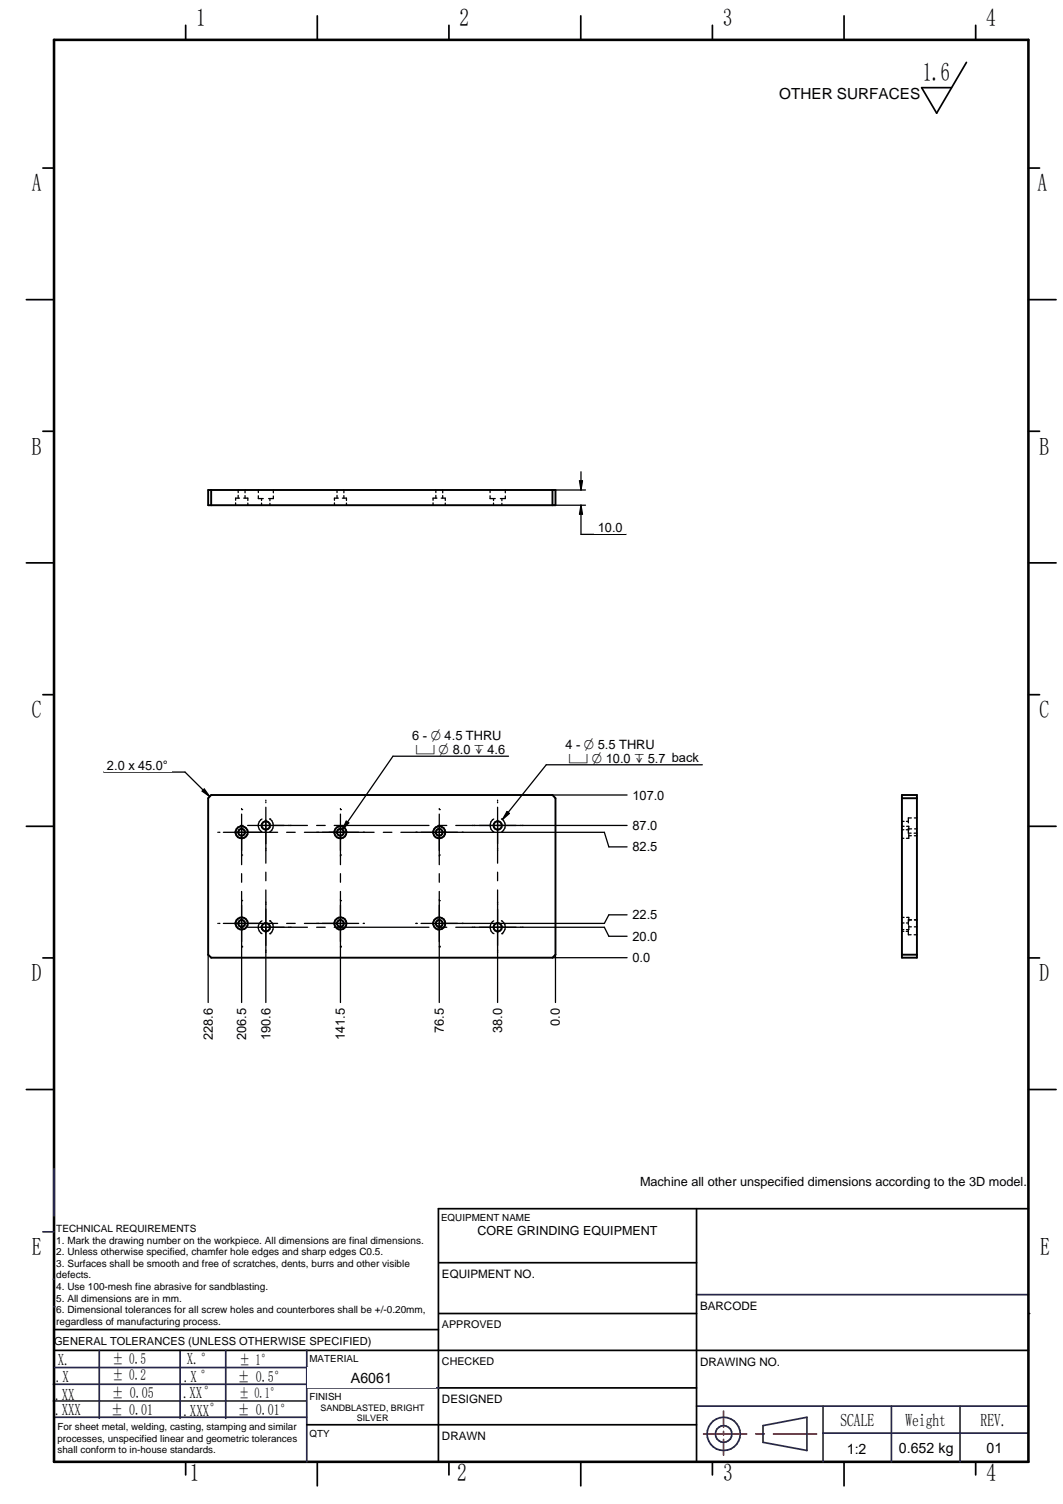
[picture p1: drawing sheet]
<svg xmlns="http://www.w3.org/2000/svg" width="210mm" height="297mm" viewBox="0 0 210 297" stroke-linecap="round" stroke-linejoin="round" font-family="sans-serif">
<g fill="none" stroke="#26264c" stroke-width=".34">
<path d="M8.5 243.3h2.2M10.5 252.6h.2M137.5 255.7h65.6M10.5 276.7h50M10.5 273.4h50M10.8 279.9h49.8M10.8 270.1h50M35.6 266.7v13.4M60.6 266.7v22M60.7 274.1h26M137.5 277.7h65.6M162.5 277.7v11"/>
<path d="M176 277.7v11M189.6 277.7v11M150.7 281.6l8.6-1.7v6.6l-8.6-1.6zM162.5 283h40.5"/>
</g>
<g fill="none" stroke="#000" stroke-width=".34">
<path d="M36.7 5v2.9M88.6 5v2.9M140.7 5v2.9M192.7 5v2.9M8.5 33.2h2.2M203.1 33.2h2.2M5.2 59.2h5.5M203.1 59.2h5.4M8.5 85.2h2.2M203.1 85.2h2.2M5.2 111.2h5.5M203.1 111.2h5.4"/>
<path d="M8.5 137.2h2.2M203.1 137.2h2.2M5.2 163.2h5.5M203.1 163.2h5.4M8.5 189.2h2.2M203.1 189.2h2.2M5.2 215.2h5.5M203.1 215.2h5.4M86.6 238.7v50M10.7 266.7h192.4M10.7 262.6h75.9M86.7 274.1h50.8"/>
<path d="M36.7 288.7v2.6M62.7 288.7v4.8M88.6 288.7v2.6M114.7 288.7v4.8M140.7 288.7v2.6M166.7 288.7v4.8M192.7 288.7v2.6"/>
</g>
<path d="M10.7 7.9h192.4v280.8h-192.4z" fill="none" stroke="#000" stroke-width=".51"/>
<path d="M142.9 278.7v3.2M138.9 283.2h8.5M142.9 282.7v.7M142.9 284.3v3.1M149.2 283.2h1.7M152.7 283.2h8.5" fill="none" stroke="#f00" stroke-width=".34"/>
<circle cx="10.6" cy="258.1" r=".17" fill="#26264c"/>
<g fill="none" stroke="#26264c" stroke-width=".34">
<path d="M10.7 230.8v9.4M19.6 266.7v13.4M44.6 266.7v13.4M60.5 266.7h.1"/>
<circle cx="142.9" cy="283.2" r="3.3"/>
<circle cx="142.9" cy="283.2" r="1.63"/>
</g>
<path d="M190.8 12.3l-5.8 10.1-3-5.1h5.9M86.6 238.7h116.5M86.7 259.4h50.8M86.7 249.4h50.8M86.6 281.4h50.9" fill="none" stroke="#000" stroke-width=".34"/>
<circle cx="203.1" cy="259.4" r=".17" fill="#000"/>
<g fill="#fff">
<path d="M137.9 271.4h64.4v6.1h-64.4z"/>
<path d="M189.9 283.9h13v4h-13z"/>
<path d="M86.9 254.9h50.2v4h-50.2z"/>
<path d="M60.7 270h25.3v4h-25.3z"/>
<path d="M87 244.3h50v4h-50z"/>
<path d="M60.8 277.1h25.2v4h-25.2z"/>
<path d="M176.4 284.1h13v4h-13z"/>
<path d="M162.7 284.1h13v4h-13z"/>
<path d="M137.9 260.4h64.5v6h-64.5z"/>
</g>
<path d="M62.7 3.1v4.8M114.7 3.1v4.8M166.7 3.1v4.8M137.5 238.7v50M60.6 281.4h26" fill="none" stroke="#000" stroke-width=".34"/>
<path d="M101.6 283.2h25.3v4h-25.3z" fill="#fff"/>
<g fill="none" stroke="#000" stroke-width=".38">
<path d="M41.1 96.8h68.6v3h-68.6zM41.7 96.8v3M109.1 96.8v3M41.7 157h67.4l.6 .6v31l-.6 .5h-67.4l-.6-.5v-31zM178.1 157.6h3M178.1 157h3v32.1h-3zM178.1 188.6h3"/>
<circle cx="47.7" cy="164.4" r="1.2"/>
<circle cx="47.7" cy="164.4" r=".67"/>
<circle cx="52.5" cy="163" r=".81"/>
<circle cx="67.2" cy="164.4" r=".68"/>
<circle cx="67.2" cy="164.4" r="1.2"/>
<circle cx="86.7" cy="164.4" r=".68"/>
<circle cx="86.7" cy="164.4" r="1.2"/>
<circle cx="98.3" cy="163" r=".83"/>
<circle cx="47.7" cy="182.4" r=".67"/>
<circle cx="47.7" cy="182.4" r="1.21"/>
<circle cx="52.5" cy="183.1" r=".81"/>
<circle cx="67.2" cy="182.4" r="1.2"/>
<circle cx="67.2" cy="182.4" r=".67"/>
<circle cx="86.7" cy="182.4" r="1.2"/>
<circle cx="86.7" cy="182.4" r=".67"/>
<circle cx="98.3" cy="183.1" r=".83"/>
</g>
<g fill="none" stroke="#000" stroke-width=".25">
<path d="M46.5 99.3v.5M47 96.8v.5M47 97.8v.6M47.3 98.4h-.8v.4M48.1 98.4h.8v.4M48.4 96.8v.5M48.4 97.9v.5M48.9 99.4v.4M51 96.8v.5M51 97.9v.6h1M51.6 98.5v.3M51.6 99.4v.4"/>
<path d="M53.3 98.5v.4M53.3 99.4v.4M54 98v.5h-1M54 96.8v.5M66 99.3v.5M66.5 96.8v.5M66.5 97.8v.6M66.8 98.4h-.8v.4M67.6 98.4h.8v.4M67.9 96.8v.5M67.9 97.9v.5M68.4 99.4v.4"/>
<path d="M85.5 99.3v.5M86.1 96.8v.5M86.1 97.8v.6M86.3 98.4h-.8v.4M87.1 98.4h.8v.4M87.4 96.8v.5M87.4 97.9v.5M87.9 99.4v.4M96.8 97.9v.6h1M96.8 96.8v.5M97.5 98.5v.3M97.5 99.4v.4"/>
<path d="M99.1 98.5v.4M99.1 99.4v.4M99.8 98v.5h-1M99.8 96.8v.5M51.7 161.8a1.46 1.46 0 0 0 0 2.5M53.3 161.8h.1M53.3 161.8a1.53 1.53 0 0 1 0 2.5M53.3 164.3h.1M97.5 161.8a1.48 1.48 0 0 0 0 2.5M99 161.8a1.48 1.48 0 0 1 .1 2.5M99.1 164.3h.1M178.1 165.6h.4"/>
<path d="M178.1 163.2h.4M178.1 163.9h.4M178.1 162.2h.4M178.9 163.9h.5M179 162.2h.4M179 163.2h.5v.8M179.4 163.6v.9h.5M179.5 163.7h.5M179.5 165.1h.5M179.5 164.8v.8h-.5M180 161.5h-.6v1M180.5 164.5h.6"/>
<path d="M180.6 165.1h.5M180.6 161.5h.5M180.6 163.7h.5M51.7 181.9a1.46 1.46 0 0 0 0 2.5M53.3 181.9h.1M53.3 181.9a1.53 1.53 0 0 1 0 2.5M53.3 184.4h.1M97.5 181.9a1.48 1.48 0 0 0 0 2.5M99 181.9a1.47 1.47 0 0 1 .1 2.5M99.1 184.4h.1M109.1 189.1h14.7M178.1 183.9h.4"/>
<path d="M178.1 183.6h.4M178.1 182.3h.4M178.1 181.2h.4M178.9 183.9h.5M179 182.3h.4M179 181.2h.5v.7M179.4 183.7v.9h.5M179.5 181.7h.5M179.5 182.8v.8h-.5M179.5 183h.5M180 181.7h-.6v.9M180.5 184.6h.6"/>
<path d="M180.6 183h.5M180.6 181.7h.5"/>
</g>
<path d="M124.3 187.9h4.8v2.4h-4.8z" fill="#fff"/>
<path d="M98.3 183.1h21" fill="none" stroke="#000" stroke-width=".25"/>
<path d="M124.3 183.7h6.2v2.4h-6.2z" fill="#fff"/>
<path d="M86.7 182.4h32.6M119.3 183.1l.9 1.8h3.6" fill="none" stroke="#000" stroke-width=".25"/>
<path d="M124.3 179.5h6.2v2.4h-6.2z" fill="#fff"/>
<path d="M86.7 164.4h32.6M123.8 180.7h-3.6l-.9 1.7" fill="none" stroke="#000" stroke-width=".25"/>
<path d="M124.3 166h6.2v2.5h-6.2z" fill="#fff"/>
<path d="M98.3 163h25.5M119.3 164.4l.9 2.9h3.6" fill="none" stroke="#000" stroke-width=".25"/>
<path d="M124.3 161.8h6.2v2.5h-6.2z" fill="#fff"/>
<path d="M109.1 157h14.7" fill="none" stroke="#000" stroke-width=".25"/>
<path d="M124.3 155.8h7.6v2.4h-7.6z" fill="#fff"/>
<path d="M109.7 188.6v9.4" fill="none" stroke="#000" stroke-width=".25"/>
<path d="M108.5 198.4h2.4v4.8h-2.4z" fill="#fff"/>
<path d="M98.3 183.1v14.9" fill="none" stroke="#000" stroke-width=".25"/>
<path d="M97.1 198.4h2.4v6.2h-2.4z" fill="#fff"/>
<path d="M86.7 182.4v15.6" fill="none" stroke="#000" stroke-width=".25"/>
<path d="M85.5 198.4h2.4v6.2h-2.4z" fill="#fff"/>
<path d="M67.2 182.4v15.6" fill="none" stroke="#000" stroke-width=".25"/>
<path d="M66 198.4h2.5v7.6h-2.5z" fill="#fff"/>
<path d="M52.5 183.1v14.9" fill="none" stroke="#000" stroke-width=".25"/>
<path d="M51.3 198.4h2.4v7.6h-2.4z" fill="#fff"/>
<path d="M47.7 182.4v15.6" fill="none" stroke="#000" stroke-width=".25"/>
<path d="M46.5 198.4h2.4v7.6h-2.4z" fill="#fff"/>
<path d="M41.1 188.6v9.4" fill="none" stroke="#000" stroke-width=".25"/>
<path d="M39.9 198.4h2.4v7.6h-2.4z" fill="#fff"/>
<path d="M77.6 149.4h22.8" fill="none" stroke="#000" stroke-width=".25"/>
<path d="M80.3 144.1h20.1v5.1h-20.1z" fill="#fff"/>
<path d="M77.6 149.4l-10 14.4M107.9 151h30.8M68.4 162.2l.5 .3-1.3 1.3z" fill="none" stroke="#000" stroke-width=".25"/>
<path d="M68.4 162.2l.5 .3-1.3 1.3z" fill="#000"/>
<path d="M110.6 145.8h28.1v5.1h-28.1z" fill="#fff"/>
<path d="M109.1 99.8h6.5M109.1 96.8h6.5M114.7 105.5h8.9M107.9 151l-8.7 10.8M100.1 160.3l.5 .4-1.4 1.1z" fill="none" stroke="#000" stroke-width=".25"/>
<path d="M100.1 160.3l.5 .4-1.4 1.1z" fill="#000"/>
<path d="M117.4 103h6.2v2.4h-6.2z" fill="#fff"/>
<path d="M114.4 95h.6l-.3 1.8zM114.7 99.8l.3 1.8h-.6zM114.7 93.2v3.6M114.7 99.8v5.7M20.5 152.5h16" fill="none" stroke="#000" stroke-width=".25"/>
<path d="M114.4 95h.6l-.3 1.8zM114.7 99.8l.3 1.8h-.6z" fill="#000"/>
<path d="M20.5 149.9h13.3v2.5h-13.3z" fill="#fff"/>
<g fill="none" stroke="#000" stroke-width=".25">
<path d="M36.5 152.5l4.9 4.8M40.3 155.8l1.1 1.5-1.5-1zM47.7 159.9h.1M47.7 159.7v.1M52.5 158v.2M52.5 158.4v.1M52.5 159.4v11.1M67.2 159.9h.1M67.2 159.7v.1M86.7 159.9h.1M86.7 159.7v.1M98.3 158v.2"/>
<path d="M98.3 158.4v.1M98.3 159.4v11.1M43 164.4h.1M43.2 164.4h.1M47.5 163h.2M47.7 172.6v1.6M47.7 176.1v9.9M47.7 177.9h.1M47.7 168.9h.1M47.7 160.8v10M47.9 163h.1M52.2 164.4h.1"/>
<path d="M52.4 164.4h.1M52.5 172.3v1.6M52.5 175.8v10.9M54.8 164.4h-10.7M56.6 164.4h1.7M60.1 164.4h13.8M60.7 163h-11.8M62.5 163h1.7M62.7 164.4h.1M66 163h18.7M67.2 172.6v1.6M67.2 176.1v9.9"/>
<path d="M67.2 177.9h.1M67.2 168.9h.1M67.2 160.8v10M71.7 164.4h.1M75.7 164.4h1.7M79.2 164.4h11.1M82.1 164.4h.1M82.2 164.4h.1M86.5 163h1.7M86.7 172.6v1.6M86.7 176.1v9.9M86.7 168.9h.1"/>
<path d="M86.7 177.9h.1M86.7 160.8v10M90 163h11.9M91.2 164.4h.1M91.4 164.4h.1M98.3 172.3v1.6M98.3 175.8v10.9M102.8 163h.1M103.1 163h.2M43 182.4h.1M43.2 182.4h.1M47.5 183.1h.2"/>
<path d="M47.7 186.9h.1M47.7 187h.1M47.9 183.1h.1M52.2 182.4h.1M52.4 182.4h.1M52.5 187.6v.1M52.5 188v.1M54.8 182.4h-10.7M56.6 182.4h1.7M60.1 182.4h10.7M60.7 183.1h-11.8M62.5 183.1h1.7"/>
<path d="M62.7 182.4h.1M66 183.1h18.7M67.2 186.9h.1M67.2 187h.1M71.7 182.4h.1M71.8 182.4h.1M82.1 182.4h.1M82.2 182.4h.1M83.1 182.4h7.2M86.5 183.1h1.7M86.7 186.9h.1M86.7 187h.1"/>
<path d="M90 183.1h11.9M91.2 182.4h.1M91.4 182.4h.1M98.3 187.6v.1M98.3 188v.1M102.8 183.1h.1M103.1 183.1h.2"/>
</g>
<path d="M40.3 155.8l1.1 1.5-1.5-1z" fill="#000"/>
<text font-size="5.1" x="182.2" y="16">1.6</text>
<g font-size="4.9">
<text x="38.7" y="5.2">1</text>
<text x="90.8" y="5.2">2</text>
<text x="142.7" y="5.2">3</text>
<text x="194.7" y="5.2">4</text>
<text x="6.3" y="37.8">A</text>
<text x="204.9" y="37.8">A</text>
<text x="6.3" y="89.8">B</text>
<text x="205.2" y="89.8">B</text>
<text x="6.3" y="141.8">C</text>
<text x="205.2" y="141.8">C</text>
<text x="6.3" y="193.8">D</text>
<text x="205.2" y="193.8">D</text>
<text x="6.3" y="247.9">E</text>
<text x="205.4" y="247.9">E</text>
<text x="37.5" y="292.5">1</text>
<text x="90.3" y="292.5">2</text>
<text x="142.8" y="292.5">3</text>
<text x="194.8" y="292.5">4</text>
</g>
<g font-size="3.6">
<text x="165.9" y="281.6">SCALE</text>
<text x="178.8" y="281.6">Weight</text>
<text x="193.6" y="281.6">REV.</text>
</g>
<g font-size="3.3">
<text x="11.4" y="269.7">X.</text>
<text x="36.9" y="269.4">X.°</text>
<text x="11" y="272.9">.X</text>
<text x="36.3" y="273">.X °</text>
<text x="10.9" y="276.4">.XX</text>
<text x="10.9" y="279.5">.XXX</text>
<text x="36.2" y="276">.XX°</text>
<text x="36.2" y="279.7">.XXX°</text>
</g>
<g font-size="3">
<text x="153.9" y="19.6">OTHER SURFACES</text>
<text x="22.2" y="269.3">± 0.5</text>
<text x="47.3" y="269.5">± 1°</text>
<text x="22.2" y="272.5">± 0.2</text>
<text x="47" y="273">± 0.5°</text>
<text x="22" y="279.4">± 0.01</text>
<text x="22.1" y="276.2">± 0.05</text>
<text x="46.9" y="279.4">± 0.01°</text>
</g>
<text font-size="2.9" x="47.2" y="276.2">± 0.1°</text>
<g font-size="2.8">
<text x="82.1" y="148.9">c O 8.0 ` 4.6</text>
<text x="112.4" y="150.6">c O 10.0 ` 5.7 back</text>
<text x="69.3" y="273">A6061</text>
<text x="167.2" y="287.1">1:2</text>
<text x="177.5" y="287.1">0.652 kg</text>
<text x="194.8" y="286.9">01</text>
</g>
<g font-size="2.5">
<text x="118" y="105.1">10.0</text>
<text x="81.4" y="146.2">6 - O 4.5 THRU</text>
<text x="111.6" y="147.9">4 - O 5.5 THRU</text>
<text x="21.1" y="152">2.0 x 45.0°</text>
<text x="124.9" y="157.9">107.0</text>
<text x="124.9" y="163.9">87.0</text>
<text x="124.9" y="168.1">82.5</text>
<text x="124.9" y="185.8">20.0</text>
<text x="124.9" y="181.6">22.5</text>
<text x="124.9" y="190">0.0</text>
<text x="110.6" y="202.6" transform="rotate(-90 110.6 202.6)">0.0</text>
<text x="42" y="205.4" transform="rotate(-90 42 205.4)">228.6</text>
<text x="48.6" y="205.4" transform="rotate(-90 48.6 205.4)">206.5</text>
<text x="53.4" y="205.4" transform="rotate(-90 53.4 205.4)">190.6</text>
<text x="68.1" y="205.4" transform="rotate(-90 68.1 205.4)">141.5</text>
<text x="87.6" y="204" transform="rotate(-90 87.6 204)">76.5</text>
<text x="99.2" y="204" transform="rotate(-90 99.2 204)">38.0</text>
<text x="126.4" y="234.2">Machine all other unspecified dimensions according to the 3D model.</text>
<text x="94.3" y="244">CORE GRINDING EQUIPMENT</text>
</g>
<g font-size="2.3">
<text x="87.3" y="252.4">EQUIPMENT NO.</text>
<text x="138.2" y="258.7">BARCODE</text>
<text x="138.2" y="269.7">DRAWING NO.</text>
<text x="87.3" y="277.1">DESIGNED</text>
<text x="87.3" y="284.4">DRAWN</text>
</g>
<text font-size="2.2" x="10.7" y="265.6">GENERAL TOLERANCES (UNLESS OTHERWISE SPECIFIED)</text>
<g font-size="2.1">
<text x="87.3" y="262.3">APPROVED</text>
<text x="87.3" y="269.5">CHECKED</text>
</g>
<g font-size="2">
<text x="11.1" y="243.3">TECHNICAL REQUIREMENTS</text>
<text x="11.1" y="245.6">1. Mark the drawing number on the workpiece. All dimensions are final dimensions.</text>
<text x="11.1" y="247.9">2. Unless otherwise specified, chamfer hole edges and sharp edges C0.5.</text>
<text x="11.1" y="250.2">3. Surfaces shall be smooth and free of scratches, dents, burrs and other visible</text>
<text x="11.1" y="252.5">defects.</text>
<text x="11.1" y="254.8">4. Use 100-mesh fine abrasive for sandblasting.</text>
<text x="11.1" y="257.1">5. All dimensions are in mm.</text>
<text x="11.1" y="259.4">6. Dimensional tolerances for all screw holes and counterbores shall be +/-0.20mm,</text>
<text x="11.1" y="261.6">regardless of manufacturing process.</text>
</g>
<g font-size="1.9">
<text x="87.1" y="241.1">EQUIPMENT NAME</text>
<text x="61.1" y="269">MATERIAL</text>
<text x="61.1" y="276.4">FINISH</text>
<text x="11.4" y="282.5">For sheet metal, welding, casting, stamping and similar</text>
<text x="11.4" y="284.7">processes, unspecified linear and geometric tolerances</text>
<text x="11.4" y="287">shall conform to in-house standards.</text>
<text x="61.1" y="283.7">QTY</text>
</g>
<g font-size="1.8">
<text x="63.3" y="278.6">SANDBLASTED, BRIGHT</text>
<text x="70.4" y="280.7">SILVER</text>
</g>
</svg>
